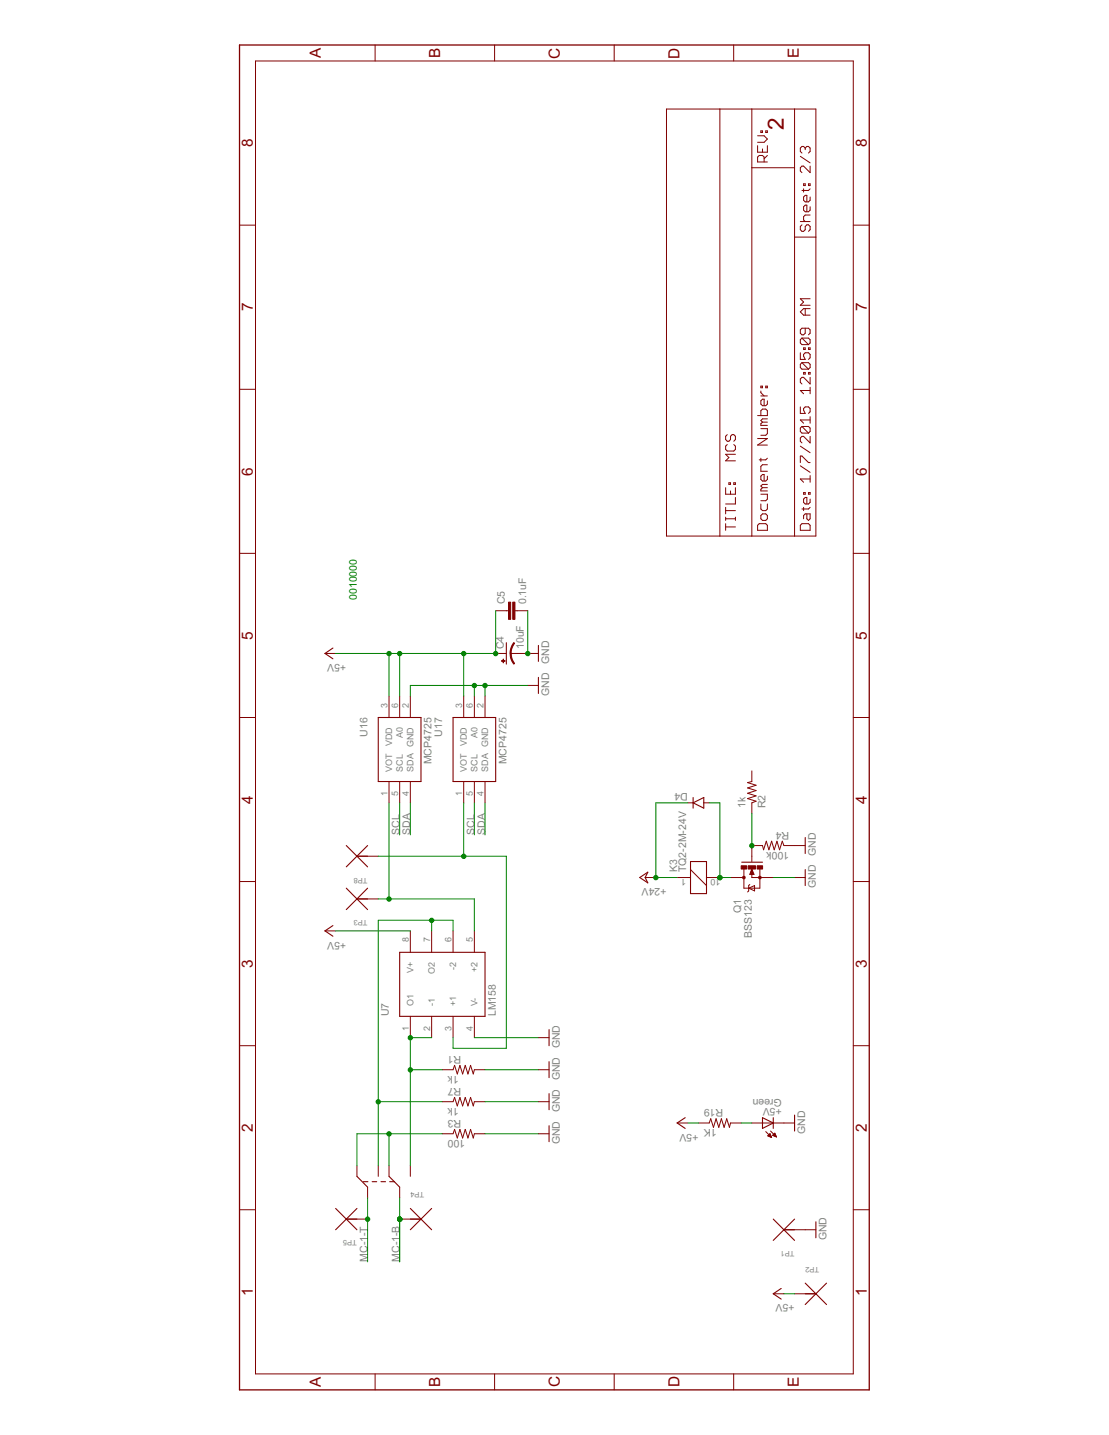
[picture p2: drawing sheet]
<svg xmlns="http://www.w3.org/2000/svg" width="216mm" height="279mm" viewBox="0 0 216 279" stroke-linecap="round" stroke-linejoin="round" font-family="sans-serif">
<path d="M46.6 8.8h122.6v261.8h-122.6zM146.4 169.9v.2h.2l-.2-.7-.2 .7" fill="none" stroke="#800000" stroke-width=".25"/>
<g fill="none" stroke="#800000" stroke-width=".19">
<path d="M49.7 11.9h116.4v255.6h-116.4zM73 8.8v3.1M96.3 8.8v3.1M119.6 8.8v3.1M142.8 8.8v3.1M129.8 21.2h29v83.2h-29zM140.1 21.2v83.2M146.4 21.2v83.2M146.4 32.7h8.3M147.5 28.4v1.2h1.9v-1.2M147.5 26.4h1.3l.6 .7-.6 .6h-1.3M148.1 25.5h.3v.3h-.3z"/>
<path d="M148.4 29v.6M148.8 31.5v-.9l-.4-.3h-.6l-.3 .3v.9h1.9M149.1 25.5h.3v.3h-.3zM149.4 30.3l-.6 .6M154.7 21.2v83.2M155.8 30.4l1.9 1.3M156.4 35.8h.4v.3h-.4zM156.4 36.8v.6M156.8 28.8l.3-.3h.3l.3 .3v.7l-.3 .3M156.8 28.8l-.4-.3h-.3l-.3 .3v.7l.3 .3M156.8 28.8v.3M157.4 35.8h.3v.3h-.3z"/>
<path d="M157.7 32.3v1.3l-1.3-1.3h-.3l-.3 .4v.6l.3 .3M157.7 38.4v.6l-.3 .3h-.6l-.4-.3v-.6l.4-.4h.3v1.3M157.7 36.8l-.3 .3h-1.3M46.6 43.8h3.1M154.7 46.2h4.1M155.8 43.1h1.9M156.1 43.8l-.3 .3v.6l.3 .3h.3l.4-.3v-.6l.3-.3h.3l.3 .3v.6l-.3 .3M157.7 40.3v.6l-.3 .3h-.6l-.4-.3v-.6l.4-.4h.3v1.3M157.7 41.9h-.9l-.4 .3v.6l.4 .3M157.7 58.2h-1.9l.6 .6-.6 .6h1.9M166.1 43.8h3.1M46.6 75.8h3.1"/>
<path d="M148.1 75.2h.3v.3h-.3zM148.1 76.1v.4l.7 .6M148.1 77.1h1.3M149.1 75.2h.3v.3h-.3zM149.4 78v.7l-.3 .3h-.7l-.3-.3v-.7l.3-.3h.4v1.3M155.8 68.7v1.3h1l-.4-.7v-.3l.4-.3h.6l.3 .3v.7l-.3 .3M155.8 79.2v1.3h1l-.4-.6v-.4l.4-.3h.6l.3 .3v.7l-.3 .3M156.1 65.8h1.3l.3 .3v.7l-.3 .3M156.1 70.6h1.3l.3 .3v.7l-.3 .3M156.1 65.8l-.3 .3v.7l.3 .3h1.3M156.1 70.6l-.3 .3v.7l.3 .3h1.3M156.1 70.6l1.3 1.3"/>
<path d="M156.1 65.8l1.3 1.3M156.4 67.7h.4v.4h-.4zM156.4 72.5h.4v.3h-.4zM156.8 63.9v1l-.4 .3h-.3l-.3-.3v-.7l.3-.3h1.3l.3 .3v.7l-.3 .3M156.8 60.1v1.3M157.4 67.7h.3v.4h-.3zM157.4 72.5h.3v.3h-.3zM157.7 73.5v1.3l-1.3-1.3h-.3l-.3 .3v.6l.3 .4M157.7 75.4v1.3M157.7 76h-1.9l.6 .7M157.7 60.1h-1.3l-.6 .6 .6 .7h1.3M166.1 75.8h3.1"/>
<path d="M141.3 95v1.2h1.9v-1.2M141.3 98.8v1.3M141.3 99.4h1.9M141.6 84.6l-.3 .3v.7l.3 .3h.3l.3-.3v-.7l.3-.3h.4l.3 .3v.7l-.3 .3M141.6 86.6l-.3 .3v.6l.3 .3h1.3l.3-.3v-.6l-.3-.3M141.9 94h.3v.3h-.3zM142.2 95.6v.6M142.9 94h.3v.3h-.3zM143.2 96.9v1.2h-1.9M143.2 88.5h-1.9l.6 .6-.6 .6h1.9M147.5 80.9h1.9v-.9l-.3-.3h-.7l-.3 .3v.9M147.5 85.4h1.9l-1.9 1.3h1.9"/>
<path d="M148.1 96.2h1.3v1l-.3 .3h-1M148.1 83.5h1.3v.9l-.3 .4h-1M148.1 98.1v1l.3 .3h.7l.3-.3v-1M148.1 89.2v.7M148.4 82.2l-.3 .3v.3h1.3M148.4 95l-.3 .3v.3h1.3M148.4 95h1M148.4 82.2h1M149.4 92.7v.6l-.3 .4h-.7l-.3-.4v-.6l.3-.3h.4v1.3M149.4 90.5h-1l-.3 .3v1h1.3M149.4 94.3h-1l-.3 .3 .3 .4M149.4 89.2l-.3 .3h-1.3"/>
<path d="M149.4 81.6h-1l-.3 .3 .3 .3M155.8 90.1v-1.3h.3l1.3 1.3h.3M155.8 90.7l1.9 1.3M155.8 86.9l1.9 1.2M156.1 83h1.3l.3 .4v.6l-.3 .3M156.1 83l-.3 .4v.6l.3 .3h1.3M156.1 83l1.3 1.3M156.4 95.9h.4v.3h-.4zM156.4 98.8v.6M157.4 95.9h.3v.3h-.3zM157.7 81.1v1.3M157.7 85v1.2l-1.3-1.2h-.3l-.3 .3v.6l.3 .3"/>
<path d="M157.7 92.6v1.3M157.7 97.2v.6l-.3 .3h-.6l-.4-.3v-.6l.4-.3h.3v1.2M157.7 98.8l-.3 .3h-1.3M157.7 93.3h-1.9l.6 .6M157.7 81.8h-1.9l.6 .6M46.6 107.7h3.1M96.5 118.9h2.5M100.2 118.9h2.5M141.3 102.6h1.9M141.3 100.7v.6M141.3 102v1.3M141.3 101h1.9"/>
<path d="M143.2 100.7v.6M147.5 102.3l.3-.3h1.3l.3 .3v1h-1.9zM148.4 100.1h.7l.3 .3v.6l-.3 .3h-.7l-.3-.3v-.6zM155.8 102.3l.3-.3h1.3l.3 .3v1h-1.9zM157.1 100.1v.9l.3 .3 .3-.3v-.9h-.9l-.4 .3v.6M166.1 107.7h3.1M46.6 139.7h3.1M63.3 127.2h2M75.7 135.5v4.2M77.8 135.5v4.2M79.9 135.5v4.2M90.3 135.5v4.2"/>
<path d="M92.4 135.5v4.2M94.4 135.5v4.2M96.5 127.2h2.1M99.4 127.2h5.4M102.7 133.5h2.1M166.1 139.7h3.1M75.7 152.2v4.1M77.8 152.2v4.1M79.9 152.2v4.1M90.3 152.2v4.1M92.4 152.2v4.1M94.4 152.2v4.1"/>
<path d="M133.9 156.3h1M137 156.3h1.1M146.4 150.1v2.1l-.9 .2 1.7 .5-1.7 .5 1.7 .5-1.7 .6 1.7 .5-1.7 .5 1.7 .5-.8 .3v2.1M46.6 171.6h3.1M69.5 175h4.1M69.5 166.7h4.1M125.6 170.9h2.1M131.8 170.9h2.6M134.4 169.3l3.1 3.1M137.5 170.9h2.6M142.2 170.9h2.6M145.8 172.9l1.1-.5v1.1z"/>
<path d="M146 172.2l-.2 .2v1.1l-.3 .2M146.4 170.1v.8h4.1M146.4 169.2l.4 1h-.8zM147.9 169.2v3.7h-3.1v-3.7M154.7 170.9h2.1M156.8 164.6h-4.2l-.3-.8-.5 1.7-.5-1.7-.6 1.7-.5-1.7-.5 1.7-.5-1.7-.5 1.7-.3-.9h-2v3.1M166.1 171.6h3.1M63.3 181.3h2M79.9 181.3v4.1M79.9 197.9v4.1M84 181.3v4.1M84 197.9v4.1"/>
<path d="M88.2 181.3v4.1M88.2 197.9v4.1M92.4 181.3v4.1M92.4 197.9v4.1M46.6 203.6h3.1M86.1 208.3h2.1l.3-.9 .5 1.7 .5-1.7 .6 1.7 .5-1.7 .5 1.7 .5-1.7 .5 1.7 .3-.8h2M86.1 214.5h2.1l.3-.8 .5 1.6 .5-1.6 .6 1.6 .5-1.6 .5 1.6 .5-1.6 .5 1.6 .3-.8h2M104.8 202h2.1M104.8 208.3h2.1M104.8 214.5h2.1M131.8 218.7h2.1M136 218.7h2.1l.3-.9 .5 1.7 .5-1.7 .5 1.7 .5-1.7 .6 1.7 .5-1.7 .5 1.7 .2-.8h2.1"/>
<path d="M146.4 218.7h8.3M166.1 203.6h3.1M46.6 235.5h3.1M67.4 237.4h4.2M69.5 227v2M71.6 231.1v2.1M73.6 227v2M75.7 227v2M77.8 237.4h4.2M77.8 231.1v2.1M79.9 227v2M86.1 220.7h2.1l.3-.8 .5 1.7 .5-1.7 .6 1.7 .5-1.7 .5 1.7 .5-1.7 .5 1.7 .3-.9h2"/>
<path d="M104.8 220.7h2.1M149.1 220.3l1.1 1.2M149.5 221.1v.1M149.6 221v.2M149.7 220.9v.4M149.8 220.8v.5M149.9 220.7l-.4 .4 .7 .4M149.9 220.7l.3 .8M149.9 220.7v.6M150 221v.4M150 220.2l1.2 1.2M150.1 221.2v.2"/>
<path d="M150.2 221.4h.1M150.4 221l.8 .4M150.5 221v.1M150.6 220.9v.2M150.6 220.8v.3M150.7 220.7v.5M150.8 220.6l-.4 .4M150.8 220.6l.4 .8M150.8 220.6v.6M150.9 220.8v.5M151 221v.3M151.1 221.3h.1"/>
<path d="M152.6 239.4h6.2M166.1 235.5h3.1M150.5 251.9h2.1M154.7 251.9h4.1M73 267.5v3.1M96.3 267.5v3.1M119.6 267.5v3.1M142.8 267.5v3.1"/>
</g>
<g fill="none" stroke="#800000" stroke-width=".21">
<path d="M64.8 126.2l-1.5 1 1.5 1.1M73.6 139.7h8.4v12.5h-8.4zM88.2 139.7h8.3v12.5h-8.3zM98.6 125.1v4.2M104.8 125.7v3.1M104.8 131.9v3.1M134.9 156.3l2.1-1v2.1zM134.9 155.3v2.1M67.4 172.9l2.1 2.1M67.4 164.6l4.2 4.2M69.5 175h2.1M69.5 175l2.1 2.1"/>
<path d="M69.5 175l-2.1 2.1M69.5 166.7h2.1M71.6 172.9l-2.1 2.1M71.6 164.6l-4.2 4.2M124.5 170.9l1.6-1.1-.5 1.1 .5 1zM134.4 167.7h3.1v6.3h-3.1zM144.4 167.9h4M156.8 163.1v3.1M156.8 169.3v3.1M64.8 180.2l-1.5 1.1 1.5 1M77.8 185.4h16.6v12.5h-16.6zM106.9 200.5v3.1"/>
<path d="M106.9 206.7v3.1M106.9 212.9v3.2M106.9 219.2v3.1M133.4 217.6l-1.6 1.1 1.6 1M148.4 217.6l2.1 1.1-2.1 1zM150.5 217.6v2.1M154.7 217.1v3.1M65.3 235.3l4.2 4.1M67.4 237.4h2.1M69.5 235.3l-4.2 4.1M69.5 229l2.1 2.1M70.7 230.1h.9"/>
<path d="M72.5 230.1h.8M74.2 230.1h.9M75.7 229l1.1 1.1M75.9 230.1h.9M76.8 230.1l1 1M79.9 237.4h2.1M79.9 235.3l4.1 4.1M84 235.3l-4.1 4.1M150.5 237.4l4.2 4.1M152.6 239.4h2.1M154.7 237.4l-4.2 4.1M158.8 237.9v3.1"/>
<path d="M152.1 250.9l-1.6 1 1.6 1M156.8 251.9h2M156.8 249.8l2 2.1M158.8 251.9l2.1 2.1M158.8 251.9l-2 2.1M160.9 249.8l-2.1 2.1"/>
</g>
<g fill="#800000" stroke="#800000" stroke-width=".19">
<path d="M100 125.1l.2 .1-.6 1.2-.1 .8h-.2l.2-1.1z" fill-rule="evenodd"/>
<path d="M99.3 127.2h.2l.3 1.3 .4 .7-.2 .1-.5-1z" fill-rule="evenodd"/>
<circle cx="147.9" cy="170.9" r=".27"/>
<circle cx="144.8" cy="170.9" r=".27"/>
</g>
<g fill="#800000" stroke="#800000" stroke-width=".19">
<path d="M147.4 168.6h1.1v.6h-1.1z"/>
<path d="M144.3 168.6h1.1v.6h-1.1z"/>
<path d="M145.6 168.6h1.5v.6h-1.5z"/>
<path d="M97.9 128.3l.1 .8z"/>
<path d="M97.6 128.7h.7z"/>
<path d="M99.8 117.2h.4v3.4h-.4z"/>
<path d="M99 117.2h.4v3.4h-.4z"/>
</g>
<g fill="none" stroke="#008000" stroke-width=".19">
<path d="M96.5 118.9v8.3h-31.2M102.7 118.9v8.3M75.7 127.2v8.3M77.8 127.2v8.3M90.3 127.2v8.3M92.4 133.5v2M94.4 133.5v2M102.7 133.5h-22.8v2M75.7 156.3v18.7M77.8 156.3v6.3M79.9 156.3v6.3M90.3 156.3v10.4"/>
<path d="M92.4 156.3v6.3M94.4 156.3v6.3M133.9 156.3h-6.2v14.6h4.1M138.1 156.3h2v14.6h2.1M146.4 158.4v6.2M73.6 175h18.8v6.3M73.6 166.7h25v37.4h-10.4v-2.1M84 179.2v2.1M150.5 170.9h4.2M65.3 181.3h14.6M88.2 181.3v-2.1h-14.6v47.8M73.6 214.5h12.5"/>
<path d="M79.9 208.3h6.2M84 202h-4.1v25M92.4 202h12.4M94.4 214.5h10.4M94.4 208.3h10.4M133.9 218.7h2.1M144.3 218.7h2.1M71.6 233.2v12.5M75.7 220.7v6.3M77.8 233.2v12.5M86.1 220.7h-16.6v6.3M94.4 220.7h10.4"/>
<path d="M152.6 251.9h2.1"/>
</g>
<g fill="#008000" stroke="#008000" stroke-width=".19">
<circle cx="102.7" cy="127.3" r=".42"/>
<circle cx="94.4" cy="133.5" r=".42"/>
<circle cx="92.4" cy="133.5" r=".42"/>
<circle cx="71.6" cy="237.4" r=".42"/>
<circle cx="77.8" cy="237.4" r=".42"/>
<circle cx="79.9" cy="202.1" r=".42"/>
<circle cx="79.9" cy="208.3" r=".42"/>
<circle cx="84" cy="179.2" r=".42"/>
<circle cx="73.6" cy="214.5" r=".42"/>
<circle cx="140.1" cy="170.9" r=".42"/>
<circle cx="146.4" cy="164.7" r=".42"/>
<circle cx="75.7" cy="175" r=".42"/>
<circle cx="90.3" cy="166.7" r=".42"/>
<circle cx="96.5" cy="127.3" r=".42"/>
<circle cx="75.7" cy="127.3" r=".42"/>
<circle cx="90.3" cy="127.3" r=".42"/>
<circle cx="77.8" cy="127.3" r=".42"/>
<circle cx="75.7" cy="220.8" r=".42"/>
<circle cx="127.7" cy="170.9" r=".42"/>
</g>
<text font-size="4.9" fill="#800000" x="152.6" y="25.4" transform="rotate(-90 152.6 25.4)">2</text>
<g font-size="3.3" fill="#800000">
<text x="62.4" y="11.3" transform="rotate(-90 62.4 11.3)">A</text>
<text x="85.7" y="11.3" transform="rotate(-90 85.7 11.3)">B</text>
<text x="109" y="11.4" transform="rotate(-90 109 11.4)">C</text>
<text x="132.3" y="11.4" transform="rotate(-90 132.3 11.4)">D</text>
<text x="155.5" y="11.3" transform="rotate(-90 155.5 11.3)">E</text>
<text x="49.3" y="28.7" transform="rotate(-90 49.3 28.7)">8</text>
<text x="168.7" y="28.7" transform="rotate(-90 168.7 28.7)">8</text>
<text x="49.3" y="60.6" transform="rotate(-90 49.3 60.6)">7</text>
<text x="168.7" y="60.6" transform="rotate(-90 168.7 60.6)">7</text>
<text x="49.3" y="92.6" transform="rotate(-90 49.3 92.6)">6</text>
<text x="168.7" y="92.6" transform="rotate(-90 168.7 92.6)">6</text>
<text x="49.3" y="124.5" transform="rotate(-90 49.3 124.5)">5</text>
<text x="168.7" y="124.5" transform="rotate(-90 168.7 124.5)">5</text>
<text x="49.3" y="156.5" transform="rotate(-90 49.3 156.5)">4</text>
<text x="168.7" y="156.5" transform="rotate(-90 168.7 156.5)">4</text>
<text x="49.3" y="188.4" transform="rotate(-90 49.3 188.4)">3</text>
<text x="168.7" y="188.4" transform="rotate(-90 168.7 188.4)">3</text>
<text x="49.3" y="220.4" transform="rotate(-90 49.3 220.4)">2</text>
<text x="168.7" y="220.4" transform="rotate(-90 168.7 220.4)">2</text>
<text x="49.3" y="252.3" transform="rotate(-90 49.3 252.3)">1</text>
<text x="168.7" y="252.3" transform="rotate(-90 168.7 252.3)">1</text>
<text x="62.4" y="270.1" transform="rotate(-90 62.4 270.1)">A</text>
<text x="85.7" y="270.1" transform="rotate(-90 85.7 270.1)">B</text>
<text x="109" y="270.1" transform="rotate(-90 109 270.1)">C</text>
<text x="132.3" y="270.1" transform="rotate(-90 132.3 270.1)">D</text>
<text x="155.5" y="270.1" transform="rotate(-90 155.5 270.1)">E</text>
</g>
<text font-size="2.3" fill="#008000" x="69.5" y="116.8" transform="rotate(-90 69.5 116.8)">0010000</text>
<g font-size="2.3" fill="#808080">
<text x="98.3" y="117.7" transform="rotate(-90 98.3 117.7)">C5</text>
<text x="102.4" y="117.7" transform="rotate(-90 102.4 117.7)">0.1uF</text>
<text x="67.4" y="129.3" transform="rotate(-180 67.4 129.3)">+5V</text>
<text x="98.1" y="126.4" transform="rotate(-90 98.1 126.4)">C4</text>
<text x="102" y="126.4" transform="rotate(-90 102 126.4)">10uF</text>
<text x="106.9" y="129.3" transform="rotate(-90 106.9 129.3)">GND</text>
<text x="106.9" y="135.5" transform="rotate(-90 106.9 135.5)">GND</text>
<text x="71.6" y="143.5" transform="rotate(-90 71.6 143.5)">U16</text>
<text x="86.1" y="143.5" transform="rotate(-90 86.1 143.5)">U17</text>
<text x="84" y="148.8" transform="rotate(-90 84 148.8)">MCP4725</text>
<text x="98.6" y="148.8" transform="rotate(-90 98.6 148.8)">MCP4725</text>
<text x="133.9" y="154.5" transform="rotate(-180 133.9 154.5)">D4</text>
<text x="145.1" y="157.4" transform="rotate(-90 145.1 157.4)">1k</text>
<text x="149.1" y="157.4" transform="rotate(-90 149.1 157.4)">R2</text>
<text x="153.6" y="161.9" transform="rotate(-180 153.6 161.9)">R4</text>
<text x="77.8" y="162.6" transform="rotate(-90 77.8 162.6)">SCL</text>
<text x="79.9" y="162.6" transform="rotate(-90 79.9 162.6)">SDA</text>
<text x="92.3" y="162.6" transform="rotate(-90 92.3 162.6)">SCL</text>
<text x="94.4" y="162.6" transform="rotate(-90 94.4 162.6)">SDA</text>
<text x="153.6" y="165.9" transform="rotate(-180 153.6 165.9)">100k</text>
<text x="158.8" y="166.7" transform="rotate(-90 158.8 166.7)">GND</text>
<text x="129.7" y="172.9" transform="rotate(-180 129.7 172.9)">+24V</text>
<text x="131.8" y="169.8" transform="rotate(-90 131.8 169.8)">K3</text>
<text x="133.6" y="169.8" transform="rotate(-90 133.6 169.8)">TQ2-2M-24V</text>
<text x="158.8" y="172.9" transform="rotate(-90 158.8 172.9)">GND</text>
<text x="144.3" y="177.8" transform="rotate(-90 144.3 177.8)">Q1</text>
<text x="67.4" y="183.3" transform="rotate(-180 67.4 183.3)">+5V</text>
<text x="146.4" y="182.6" transform="rotate(-90 146.4 182.6)">BSS123</text>
<text x="75.7" y="197.9" transform="rotate(-90 75.7 197.9)">U7</text>
<text x="96.5" y="197.9" transform="rotate(-90 96.5 197.9)">LM158</text>
<text x="89.3" y="209.5" transform="rotate(-180 89.3 209.5)">1k</text>
<text x="89.8" y="205.6" transform="rotate(-180 89.8 205.6)">R1</text>
<text x="109" y="204.1" transform="rotate(-90 109 204.1)">GND</text>
<text x="89.3" y="215.7" transform="rotate(-180 89.3 215.7)">1k</text>
<text x="89.8" y="211.8" transform="rotate(-180 89.8 211.8)">R7</text>
<text x="109" y="210.3" transform="rotate(-90 109 210.3)">GND</text>
<text x="140.8" y="216" transform="rotate(-180 140.8 216)">R19</text>
<text x="152.2" y="214" transform="rotate(-180 152.2 214)">Green</text>
<text x="152.2" y="215.8" transform="rotate(-180 152.2 215.8)">+5V</text>
<text x="89.8" y="218.1" transform="rotate(-180 89.8 218.1)">R3</text>
<text x="90.6" y="222" transform="rotate(-180 90.6 222)">100</text>
<text x="109" y="216.6" transform="rotate(-90 109 216.6)">GND</text>
<text x="136" y="220.7" transform="rotate(-180 136 220.7)">+5V</text>
<text x="139.5" y="219.9" transform="rotate(-180 139.5 219.9)">1K</text>
<text x="156.8" y="220.7" transform="rotate(-90 156.8 220.7)">GND</text>
<text x="109" y="222.8" transform="rotate(-90 109 222.8)">GND</text>
<text x="71.6" y="245.7" transform="rotate(-90 71.6 245.7)">MC-1-T</text>
<text x="77.8" y="245.7" transform="rotate(-90 77.8 245.7)">MC-1-B</text>
<text x="160.9" y="241.5" transform="rotate(-90 160.9 241.5)">GND</text>
<text x="154.7" y="254" transform="rotate(-180 154.7 254)">+5V</text>
</g>
<g font-size="1.9" fill="#808080">
<text x="75.4" y="137.8" transform="rotate(-90 75.4 137.8)">3</text>
<text x="77.5" y="137.8" transform="rotate(-90 77.5 137.8)">6</text>
<text x="79.6" y="137.8" transform="rotate(-90 79.6 137.8)">2</text>
<text x="90" y="137.8" transform="rotate(-90 90 137.8)">3</text>
<text x="92.1" y="137.8" transform="rotate(-90 92.1 137.8)">6</text>
<text x="94.1" y="137.8" transform="rotate(-90 94.1 137.8)">2</text>
<text x="78.4" y="143.7" transform="rotate(-90 78.4 143.7)">A0</text>
<text x="93" y="143.7" transform="rotate(-90 93 143.7)">A0</text>
<text x="75.4" y="155" transform="rotate(-90 75.4 155)">1</text>
<text x="76.3" y="150.2" transform="rotate(-90 76.3 150.2)">VOT VDD</text>
<text x="77.5" y="155" transform="rotate(-90 77.5 155)">5</text>
<text x="78.4" y="150.2" transform="rotate(-90 78.4 150.2)">SCL</text>
<text x="79.6" y="155" transform="rotate(-90 79.6 155)">4</text>
<text x="80.5" y="150.2" transform="rotate(-90 80.5 150.2)">SDA GND</text>
<text x="90" y="155" transform="rotate(-90 90 155)">1</text>
<text x="90.9" y="150.2" transform="rotate(-90 90.9 150.2)">VOT VDD</text>
<text x="92.1" y="155" transform="rotate(-90 92.1 155)">5</text>
<text x="93" y="150.2" transform="rotate(-90 93 150.2)">SCL</text>
<text x="94.1" y="155" transform="rotate(-90 94.1 155)">4</text>
<text x="95.1" y="150.2" transform="rotate(-90 95.1 150.2)">SDA GND</text>
<text x="133.6" y="171.2" transform="rotate(-180 133.6 171.2)">1</text>
<text x="140.3" y="171.2" transform="rotate(-180 140.3 171.2)">10</text>
<text x="79.6" y="183.5" transform="rotate(-90 79.6 183.5)">8</text>
<text x="83.7" y="183.5" transform="rotate(-90 83.7 183.5)">7</text>
<text x="87.9" y="183.5" transform="rotate(-90 87.9 183.5)">6</text>
<text x="92.1" y="183.5" transform="rotate(-90 92.1 183.5)">5</text>
<text x="80.5" y="189.5" transform="rotate(-90 80.5 189.5)">V+</text>
<text x="84.7" y="189.7" transform="rotate(-90 84.7 189.7)">O2</text>
<text x="88.8" y="188.9" transform="rotate(-90 88.8 188.9)">-2</text>
<text x="93" y="189.3" transform="rotate(-90 93 189.3)">+2</text>
<text x="80.5" y="196" transform="rotate(-90 80.5 196)">O1</text>
<text x="84.7" y="196" transform="rotate(-90 84.7 196)">-1</text>
<text x="88.8" y="196" transform="rotate(-90 88.8 196)">+1</text>
<text x="93" y="196" transform="rotate(-90 93 196)">V-</text>
<text x="79.6" y="200.8" transform="rotate(-90 79.6 200.8)">1</text>
<text x="83.7" y="200.8" transform="rotate(-90 83.7 200.8)">2</text>
<text x="87.9" y="200.8" transform="rotate(-90 87.9 200.8)">3</text>
<text x="92.1" y="200.8" transform="rotate(-90 92.1 200.8)">4</text>
</g>
<g font-size="1.6" fill="#808080">
<text x="71.6" y="170.9" transform="rotate(-180 71.6 170.9)">TP8</text>
<text x="71.6" y="179.2" transform="rotate(-180 71.6 179.2)">TP3</text>
<text x="82.6" y="232.2" transform="rotate(-180 82.6 232.2)">TP4</text>
<text x="69.5" y="241.5" transform="rotate(-180 69.5 241.5)">TP5</text>
<text x="154.7" y="243.6" transform="rotate(-180 154.7 243.6)">TP1</text>
<text x="159.4" y="246.7" transform="rotate(-180 159.4 246.7)">TP2</text>
</g>
</svg>
